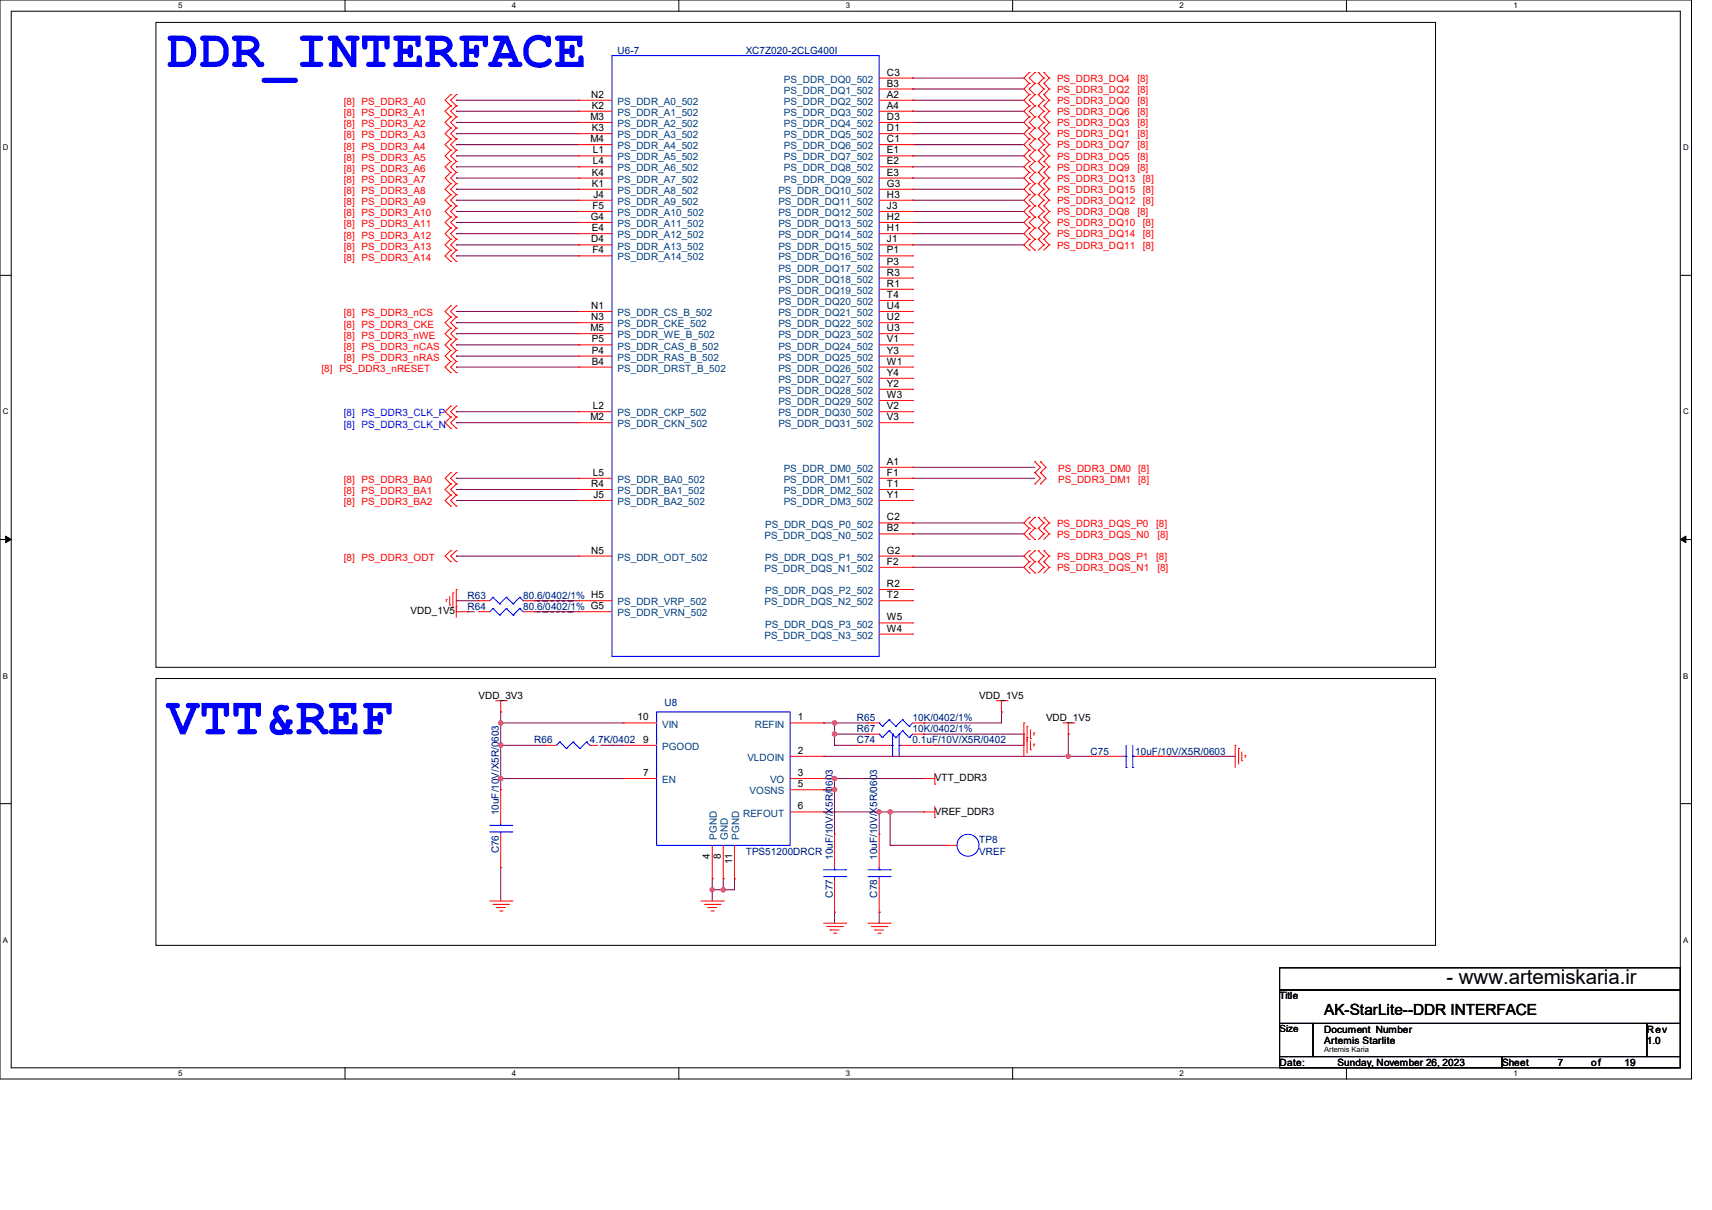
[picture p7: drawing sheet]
<svg xmlns="http://www.w3.org/2000/svg" width="297mm" height="210mm" viewBox="0 0 297 210" stroke-linecap="round" stroke-linejoin="round" font-family="sans-serif">
<path d="M0 0h293.5v187.3h-293.5zM1.9 1.9h289.6v183.4h-289.6z" fill="none" stroke="#000" stroke-width=".17"/>
<g fill="#fff">
<path d="M30.9 .2h.8v1.5h-.8z"/>
<path d="M30.9 185.5h.8v1.6h-.8z"/>
</g>
<path d="M59.9 0v1.9M59.9 185.3v2" fill="none" stroke="#000" stroke-width=".17"/>
<g fill="#fff">
<path d="M88.8 .2h.8v1.5h-.8z"/>
<path d="M88.8 185.5h.8v1.6h-.8z"/>
</g>
<path d="M117.8 0v1.9M117.8 185.3v2" fill="none" stroke="#000" stroke-width=".17"/>
<g fill="#fff">
<path d="M146.7 .2h.8v1.5h-.8z"/>
<path d="M146.7 185.5h.8v1.6h-.8z"/>
</g>
<path d="M175.7 0v1.9M175.7 185.3v2" fill="none" stroke="#000" stroke-width=".17"/>
<g fill="#fff">
<path d="M204.6 .2h.8v1.5h-.8z"/>
<path d="M204.6 185.5h.8v1.6h-.8z"/>
</g>
<path d="M233.6 0v1.9M233.6 185.3v2" fill="none" stroke="#000" stroke-width=".17"/>
<g fill="#fff">
<path d="M262.6 .2h.7v1.5h-.7z"/>
<path d="M262.6 185.5h.7v1.6h-.7z"/>
<path d="M.5 24.8h1v1.6h-1z"/>
<path d="M292 24.8h1v1.6h-1z"/>
<path d="M.5 70.7h1v1.5h-1z"/>
<path d="M292 70.7h1v1.5h-1z"/>
</g>
<path d="M0 47.8h1.9M291.5 47.8h2" fill="none" stroke="#000" stroke-width=".17"/>
<g fill="#fff">
<path d="M.5 116.5h.9v1.6h-.9z"/>
<path d="M292 116.5h.9v1.6h-.9z"/>
</g>
<path d="M0 93.6h1.9M291.5 93.6h2" fill="none" stroke="#000" stroke-width=".17"/>
<path d="M1 93l.9 .6-.9 .6zM291.5 93.6l1-.6v1.2z" fill="#000" stroke="#000" stroke-width=".17"/>
<g fill="#fff">
<path d="M.5 162.4h.9v1.5h-.9z"/>
<path d="M292 162.4h.9v1.5h-.9z"/>
</g>
<path d="M27.1 3.9h221.9v111.9h-221.9zM27.1 117.8h221.9v46.3h-221.9zM0 139.5h1.9M291.5 139.5h2M222 168h69.5v3.8h-69.5zM222 171.8h69.5v5.8h-69.5zM222 177.6h5.8v5.8h-5.8zM227.8 177.6h57.9v5.8h-57.9zM285.7 177.6h5.8v5.8h-5.8zM222 183.4h38.6v1.9h-38.6zM260.6 183.4h30.9v1.9h-30.9z" fill="none" stroke="#000" stroke-width=".17"/>
<g fill="none" stroke="#800040" stroke-width=".17">
<path d="M79.2 17.4h.1M79.2 19.3h.1M79.2 19.3h21.2M79.2 17.4h21.2M158.3 19.3h.1M158.3 17.4h.1M158.3 15.5h.1M158.3 13.5h.1M158.3 19.3h19.3M158.3 17.4h19.3M158.3 15.5h19.3M158.3 13.5h19.3"/>
<path d="M79.2 27.1h.1M79.2 36.7h.1M79.2 29h.1M79.2 34.8h.1M79.2 38.6h.1M79.2 30.9h.1M79.2 21.3h.1M79.2 23.2h.1M79.2 32.9h.1M79.2 25.1h.1M79.2 27.1h21.2M79.2 25.1h21.2"/>
<path d="M79.2 23.2h21.2M79.2 21.3h21.2M79.2 32.9h21.2M79.2 30.9h21.2M79.2 29h21.2M79.2 38.6h21.2M79.2 36.7h21.2M79.2 34.8h21.2M158.3 27.1h.1M158.3 25.1h.1M158.3 23.2h.1M158.3 21.3h.1"/>
<path d="M158.3 32.9h.1M158.3 30.9h.1M158.3 29h.1M158.3 38.6h.1M158.3 36.7h.1M158.3 34.8h.1M158.3 27.1h19.3M158.3 25.1h19.3M158.3 23.2h19.3M158.3 21.3h19.3M158.3 32.9h19.3M158.3 30.9h19.3"/>
<path d="M158.3 29h19.3M158.3 38.6h19.3M158.3 36.7h19.3M158.3 34.8h19.3M79.2 56h.1M79.2 42.5h.1M79.2 44.4h.1M79.2 40.6h.1M79.2 57.9h.1M79.2 59.9h.1M79.2 54.1h.1M79.2 56h21.2"/>
<path d="M79.2 42.5h21.2M79.2 40.6h21.2M79.2 44.4h21.2M79.2 57.9h21.2M79.2 59.9h21.2M79.2 54.1h21.2M158.3 42.5h.1M158.3 40.6h.1M158.3 42.5h19.3M158.3 40.6h19.3M79.2 71.5h.1M79.2 73.4h.1"/>
<path d="M79.2 63.7h.1M79.2 61.8h.1M79.2 71.5h21.2M79.2 73.4h21.2M79.2 63.7h21.2M79.2 61.8h21.2M79.2 83h.1M79.2 86.9h.1M79.2 85h.1M79.2 96.5h.1M79.2 83h21.2M79.2 86.9h21.2"/>
<path d="M79.2 85h21.2M79.2 96.5h21.2M158.3 81.1h.1M158.3 83h.1M158.3 92.7h.1M158.3 90.8h.1M158.3 96.5h.1M158.3 98.5h.1M158.3 83h21.2M158.3 96.5h19.3M158.3 81.1h21.2M158.3 92.7h19.3"/>
<path d="M158.3 90.8h19.3M158.3 98.5h19.3M79.2 104.3h.1M79.2 104.3h3.8M81.1 106.2h.1M81.1 106.2h1.3M92.7 104.3h.1M92.7 106.2h.1M92.7 104.3h7.7M92.7 106.2h7.7M86.9 123.6h.1M86.9 125.5h.1"/>
<path d="M86.9 129.4h.1M86.9 135.1h.1M86.9 123.6v13.5M86.9 125.5h21.2M86.9 135.1h21.2M86.9 129.4h7.7M104.3 129.4h.1M104.3 129.4h3.8M142.9 137.1h.1M142.9 135.1h.1M142.9 131.3h.1M142.9 125.5h.1"/>
<path d="M142.9 125.5h7.7M142.9 131.3h46.3M142.9 137.1h1.9M142.9 135.1h17.3M144.8 135.1h.1M144.8 125.5h.1M144.8 127.4h.1M144.8 129.4h.1M144.8 137.1h.1M144.8 125.5v3.9M144.8 135.1v9.7M144.8 129.4h3.9"/>
<path d="M144.8 127.4h5.8M160.2 125.5h.1M160.2 127.4h.1M160.2 127.4h17.4M162.2 129.4h.1M162.2 129.4h15.4M173.7 123.6h.1M173.7 123.6v1.9h-13.5M185.3 127.4h.1M185.3 131.3h.1M185.3 127.4v3.9M202.7 131.3h.1"/>
<path d="M202.7 131.3h11.6M86.9 150.6h.1M86.9 150.6v5.8M123.6 152.5h.1M123.6 154.4h.1M123.6 152.5v3.9M125.5 152.5h.1M125.5 154.4h.1M125.5 152.5v1.9M127.4 152.5h.1M127.4 152.5v1.9h-3.8M142.9 140.9h.1"/>
<path d="M142.9 140.9h17.3M144.8 158.3h.1M144.8 158.3v1.9M152.5 158.3h.1M152.5 140.9h.1M152.5 140.9v3.9M152.5 158.3v1.9M154.4 140.9h.1M154.4 146.7h.1M154.4 140.9v5.8M154.4 146.7h9.7"/>
</g>
<g fill="#f0f" stroke="#f0f" stroke-width=".17">
<circle cx="152.5" cy="140.9" r=".36"/>
<circle cx="144.8" cy="135.1" r=".38"/>
<circle cx="125.5" cy="154.4" r=".38"/>
<circle cx="123.5" cy="154.4" r=".36"/>
<circle cx="86.9" cy="129.3" r=".38"/>
<circle cx="86.9" cy="125.5" r=".38"/>
<circle cx="185.3" cy="131.3" r=".36"/>
<circle cx="154.4" cy="140.9" r=".38"/>
<circle cx="86.9" cy="135.1" r=".38"/>
<circle cx="144.8" cy="127.4" r=".38"/>
<circle cx="144.8" cy="125.5" r=".38"/>
<circle cx="144.8" cy="137.1" r=".38"/>
</g>
<g fill="none" stroke="#f00" stroke-width=".17">
<path d="M78.2 16.4h.1M78.2 18.4h.1M78.2 16.4l-1 1 1 1M78.2 18.4l-1 .9 1 1M79.2 16.4h.1M79.2 18.4h.1M79.2 16.4l-1 1 1 1M79.2 18.4l-1 .9 1 1M100.4 19.3h.1M100.4 17.4h.1M100.4 17.4h5.8M100.4 19.3h5.8"/>
<path d="M152.5 13.5h5.8M152.5 15.5h5.8M152.5 17.4h5.8M152.5 19.3h5.8M158.3 13.5h.1M158.3 15.5h.1M158.3 17.4h.1M158.3 19.3h.1M178.6 16.4h.1M178.6 18.4h.1M178.6 14.5h.1M178.6 12.6h.1"/>
<path d="M178.6 16.4l-1 1 1 1M178.6 14.5l-1 1 1 .9M178.6 12.6l-1 .9 1 1M178.6 18.4l-1 .9 1 1M179.5 18.4h.1M179.5 16.4h.1M179.5 14.5h.1M179.5 12.6h.1M179.5 16.4l-.9 1 .9 1M179.5 14.5l-.9 1 .9 .9M179.5 12.6l-.9 .9 .9 1M179.5 18.4l-.9 .9 .9 1"/>
<path d="M180.1 16.4h.1M180.1 14.5h.1M180.1 12.6h.1M180.1 18.4h.1M180.1 16.4l1 1M180.1 14.5l1 1M180.1 12.6l1 .9M180.1 18.4l1 .9M181.1 17.4h.1M181.1 16.4h.1M181.1 15.5h.1M181.1 14.5h.1"/>
<path d="M181.1 13.5h.1M181.1 12.6h.1M181.1 19.3h.1M181.1 18.4h.1M181.1 17.4l-1 1M181.1 16.4l.9 1M181.1 15.5l-1 .9M181.1 14.5l.9 1M181.1 13.5l-1 1M181.1 12.6l.9 .9M181.1 19.3l-1 1M181.1 18.4l.9 .9"/>
<path d="M182 17.4h.1M182 15.5h.1M182 13.5h.1M182 19.3h.1M182 17.4l-.9 1M182 15.5l-.9 .9M182 13.5l-.9 1M182 19.3l-.9 1M78.2 20.3h.1M78.2 22.2h.1M78.2 24.1h.1M78.2 26.1h.1"/>
<path d="M78.2 28h.1M78.2 29.9h.1M78.2 31.9h.1M78.2 33.8h.1M78.2 35.7h.1M78.2 37.7h.1M78.2 39.6h.1M78.2 20.3l-1 1 1 .9M78.2 22.2l-1 1 1 .9M78.2 24.1l-1 1 1 1M78.2 26.1l-1 1 1 .9M78.2 28l-1 1 1 .9"/>
<path d="M78.2 29.9l-1 1 1 1M78.2 31.9l-1 1 1 .9M78.2 33.8l-1 1 1 .9M78.2 35.7l-1 1 1 1M78.2 37.7l-1 .9 1 1M78.2 39.6l-1 1 1 .9M79.2 20.3h.1M79.2 22.2h.1M79.2 24.1h.1M79.2 26.1h.1M79.2 28h.1M79.2 29.9h.1"/>
<path d="M79.2 31.9h.1M79.2 33.8h.1M79.2 35.7h.1M79.2 37.7h.1M79.2 39.6h.1M79.2 20.3l-1 1 1 .9M79.2 22.2l-1 1 1 .9M79.2 24.1l-1 1 1 1M79.2 26.1l-1 1 1 .9M79.2 28l-1 1 1 .9M79.2 29.9l-1 1 1 1M79.2 31.9l-1 1 1 .9"/>
<path d="M79.2 33.8l-1 1 1 .9M79.2 35.7l-1 1 1 1M79.2 37.7l-1 .9 1 1M79.2 39.6l-1 1 1 .9M100.4 38.6h.1M100.4 36.7h.1M100.4 34.8h.1M100.4 32.9h.1M100.4 30.9h.1M100.4 29h.1M100.4 27.1h.1M100.4 25.1h.1"/>
<path d="M100.4 23.2h.1M100.4 21.3h.1M100.4 21.3h5.8M100.4 23.2h5.8M100.4 25.1h5.8M100.4 27.1h5.8M100.4 29h5.8M100.4 30.9h5.8M100.4 32.9h5.8M100.4 34.8h5.8M100.4 36.7h5.8M100.4 38.6h5.8"/>
<path d="M152.5 21.3h5.8M152.5 23.2h5.8M152.5 25.1h5.8M152.5 27.1h5.8M152.5 29h5.8M152.5 30.9h5.8M152.5 32.9h5.8M152.5 34.8h5.8M152.5 36.7h5.8M152.5 38.6h5.8M158.3 21.3h.1M158.3 23.2h.1"/>
<path d="M158.3 25.1h.1M158.3 27.1h.1M158.3 29h.1M158.3 30.9h.1M158.3 32.9h.1M158.3 34.8h.1M158.3 36.7h.1M158.3 38.6h.1M178.6 22.2h.1M178.6 24.1h.1M178.6 20.3h.1M178.6 26.1h.1"/>
<path d="M178.6 28h.1M178.6 29.9h.1M178.6 35.7h.1M178.6 37.7h.1M178.6 39.6h.1M178.6 31.9h.1M178.6 33.8h.1M178.6 22.2l-1 1 1 .9M178.6 20.3l-1 1 1 .9M178.6 26.1l-1 1 1 .9M178.6 24.1l-1 1 1 1M178.6 28l-1 1 1 .9"/>
<path d="M178.6 35.7l-1 1 1 1M178.6 37.7l-1 .9 1 1M178.6 29.9l-1 1 1 1M178.6 33.8l-1 1 1 .9M178.6 31.9l-1 1 1 .9M178.6 39.6l-1 1 1 .9M179.5 24.1h.1M179.5 22.2h.1M179.5 20.3h.1M179.5 28h.1M179.5 26.1h.1M179.5 29.9h.1"/>
<path d="M179.5 37.7h.1M179.5 35.7h.1M179.5 39.6h.1M179.5 31.9h.1M179.5 33.8h.1M179.5 22.2l-.9 1 .9 .9M179.5 20.3l-.9 1 .9 .9M179.5 26.1l-.9 1 .9 .9M179.5 24.1l-.9 1 .9 1M179.5 28l-.9 1 .9 .9M179.5 35.7l-.9 1 .9 1M179.5 37.7l-.9 .9 .9 1"/>
<path d="M179.5 29.9l-.9 1 .9 1M179.5 33.8l-.9 1 .9 .9M179.5 31.9l-.9 1 .9 .9M179.5 39.6l-.9 1 .9 .9M180.1 22.2h.1M180.1 20.3h.1M180.1 26.1h.1M180.1 24.1h.1M180.1 28h.1M180.1 35.7h.1M180.1 37.7h.1M180.1 29.9h.1"/>
<path d="M180.1 33.8h.1M180.1 31.9h.1M180.1 39.6h.1M180.1 22.2l1 1M180.1 20.3l1 1M180.1 26.1l1 1M180.1 24.1l1 1M180.1 28l1 1M180.1 35.7l1 1M180.1 37.7l1 .9M180.1 29.9l1 1M180.1 33.8l1 1"/>
<path d="M180.1 31.9l1 1M180.1 39.6l1 1M181.1 23.2h.1M181.1 22.2h.1M181.1 21.3h.1M181.1 20.3h.1M181.1 27.1h.1M181.1 26.1h.1M181.1 25.1h.1M181.1 24.1h.1M181.1 29h.1M181.1 28h.1"/>
<path d="M181.1 36.7h.1M181.1 35.7h.1M181.1 38.6h.1M181.1 37.7h.1M181.1 30.9h.1M181.1 29.9h.1M181.1 34.8h.1M181.1 33.8h.1M181.1 32.9h.1M181.1 31.9h.1M181.1 39.6h.1M181.1 23.2l-1 .9"/>
<path d="M181.1 22.2l.9 1M181.1 21.3l-1 .9M181.1 20.3l.9 1M181.1 27.1l-1 .9M181.1 26.1l.9 1M181.1 25.1l-1 1M181.1 24.1l.9 1M181.1 29l-1 .9M181.1 28l.9 1M181.1 36.7l-1 1M181.1 35.7l.9 1M181.1 38.6l-1 1"/>
<path d="M181.1 37.7l.9 .9M181.1 30.9l-1 1M181.1 29.9l.9 1M181.1 34.8l-1 .9M181.1 33.8l.9 1M181.1 32.9l-1 .9M181.1 31.9l.9 1M181.1 39.6l.9 1M182 23.2h.1M182 21.3h.1M182 27.1h.1M182 25.1h.1"/>
<path d="M182 29h.1M182 36.7h.1M182 38.6h.1M182 30.9h.1M182 34.8h.1M182 32.9h.1M182 23.2l-.9 .9M182 21.3l-.9 .9M182 27.1l-.9 .9M182 25.1l-.9 1M182 29l-.9 .9M182 36.7l-.9 1"/>
<path d="M182 38.6l-.9 1M182 30.9l-.9 1M182 34.8l-.9 .9M182 32.9l-.9 .9M78.2 41.5h.1M78.2 43.4h.1M78.2 45.4h.1M78.2 55h.1M78.2 57h.1M78.2 58.9h.1M78.2 53.1h.1M78.2 41.5l-1 1 1 .9"/>
<path d="M78.2 43.4l-1 1 1 1M78.2 55l-1 1 1 1M78.2 58.9l-1 1 1 .9M78.2 57l-1 .9 1 1M78.2 53.1l-1 1 1 .9M79.2 41.5h.1M79.2 43.4h.1M79.2 45.4h.1M79.2 55h.1M79.2 57h.1M79.2 58.9h.1M79.2 53.1h.1"/>
<path d="M79.2 41.5l-1 1 1 .9M79.2 43.4l-1 1 1 1M79.2 55l-1 1 1 1M79.2 58.9l-1 1 1 .9M79.2 57l-1 .9 1 1M79.2 53.1l-1 1 1 .9M100.4 44.4h.1M100.4 42.5h.1M100.4 40.6h.1M100.4 54.1h.1M100.4 56h.1M100.4 57.9h.1"/>
<path d="M100.4 59.9h.1M100.4 40.6h5.8M100.4 42.5h5.8M100.4 44.4h5.8M100.4 54.1h5.8M100.4 56h5.8M100.4 57.9h5.8M100.4 59.9h5.8M152.5 40.6h5.8M152.5 42.5h5.8M152.5 44.4h5.8M152.5 54.1h5.8"/>
<path d="M152.5 56h5.8M152.5 57.9h5.8M152.5 59.9h5.8M152.5 46.4h5.8M152.5 48.3h5.8M152.5 50.2h5.8M152.5 52.2h5.8M158.3 40.6h.1M158.3 42.5h.1M158.3 44.4h.1M158.3 46.4h.1M158.3 48.3h.1"/>
<path d="M158.3 50.2h.1M158.3 52.2h.1M158.3 54.1h.1M158.3 56h.1M158.3 57.9h.1M158.3 59.9h.1M178.6 41.5h.1M178.6 43.4h.1M178.6 41.5l-1 1 1 .9M179.5 43.4h.1M179.5 41.5h.1M179.5 41.5l-.9 1 .9 .9"/>
<path d="M180.1 41.5h.1M180.1 41.5l1 1M181.1 42.5h.1M181.1 41.5h.1M181.1 40.6h.1M181.1 42.5l-1 .9M181.1 41.5l.9 1M181.1 40.6l-1 .9M182 42.5h.1M182 40.6h.1M182 42.5l-.9 .9M182 40.6l-.9 .9"/>
<path d="M78.2 70.5h.1M78.2 72.4h.1M78.2 74.3h.1M78.2 62.7h.1M78.2 64.7h.1M78.2 60.8h.1M78.2 70.5l-1 1 1 .9M78.2 72.4l-1 1 1 .9M78.2 62.7l-1 1 1 1M78.2 60.8l-1 1 1 .9M79.2 70.5h.1M79.2 72.4h.1"/>
<path d="M79.2 74.3h.1M79.2 62.7h.1M79.2 64.7h.1M79.2 60.8h.1M79.2 70.5l-1 1 1 .9M79.2 72.4l-1 1 1 .9M79.2 62.7l-1 1 1 1M79.2 60.8l-1 1 1 .9M100.4 63.7h.1M100.4 71.5h.1M100.4 73.4h.1M100.4 61.8h.1"/>
<path d="M100.4 63.7h5.8M100.4 71.5h5.8M100.4 73.4h5.8M100.4 61.8h5.8M152.5 63.7h5.8M152.5 71.5h5.8M152.5 73.4h5.8M152.5 61.8h5.8M152.5 65.7h5.8M152.5 67.6h5.8M152.5 69.5h5.8M158.3 61.8h.1"/>
<path d="M158.3 63.7h.1M158.3 65.7h.1M158.3 71.5h.1M158.3 67.6h.1M158.3 73.4h.1M158.3 69.5h.1M78.2 82h.1M78.2 84h.1M78.2 85.9h.1M78.2 87.8h.1M78.2 95.6h.1M78.2 97.5h.1"/>
<path d="M78.2 82l-1 1 1 1M78.2 84l-1 1 1 .9M78.2 85.9l-1 1 1 .9M78.2 95.6l-1 .9 1 1M79.2 82h.1M79.2 84h.1M79.2 85.9h.1M79.2 87.8h.1M79.2 95.6h.1M79.2 97.5h.1M79.2 82l-1 1 1 1M79.2 84l-1 1 1 .9"/>
<path d="M79.2 85.9l-1 1 1 .9M79.2 95.6l-1 .9 1 1M100.4 86.9h.1M100.4 85h.1M100.4 83h.1M100.4 96.5h.1M100.4 83h5.8M100.4 96.5h5.8M100.4 86.9h5.8M100.4 85h5.8M152.5 81.1h5.8M152.5 90.8h5.8"/>
<path d="M152.5 92.7h5.8M152.5 83h5.8M152.5 96.5h5.8M152.5 98.5h5.8M152.5 86.9h5.8M152.5 85h5.8M158.3 81.1h.1M158.3 90.8h.1M158.3 92.7h.1M158.3 83h.1M158.3 96.5h.1M158.3 98.5h.1"/>
<path d="M158.3 85h.1M158.3 86.9h.1M178.6 91.7h.1M178.6 93.6h.1M178.6 89.8h.1M178.6 95.6h.1M178.6 97.5h.1M178.6 99.4h.1M178.6 91.7l-1 1 1 .9M178.6 89.8l-1 1 1 .9M178.6 95.6l-1 .9 1 1M178.6 97.5l-1 1 1 .9"/>
<path d="M179.5 93.6h.1M179.5 91.7h.1M179.5 89.8h.1M179.5 97.5h.1M179.5 95.6h.1M179.5 99.4h.1M179.5 80.1h.1M179.5 82h.1M179.5 84h.1M179.5 91.7l-.9 1 .9 .9M179.5 89.8l-.9 1 .9 .9M179.5 95.6l-.9 .9 .9 1"/>
<path d="M179.5 97.5l-.9 1 .9 .9M179.5 80.1l1 1-1 .9M179.5 82l1 1-1 1M180.1 91.7h.1M180.1 89.8h.1M180.1 95.6h.1M180.1 97.5h.1M180.1 91.7l1 1M180.1 89.8l1 1M180.1 95.6l1 .9M180.1 97.5l1 1M180.5 80.1h.1"/>
<path d="M180.5 82h.1M180.5 84h.1M180.5 80.1l1 1-1 .9M180.5 82l1 1-1 1M181.1 92.7h.1M181.1 91.7h.1M181.1 90.8h.1M181.1 89.8h.1M181.1 96.5h.1M181.1 95.6h.1M181.1 98.5h.1M181.1 97.5h.1"/>
<path d="M181.1 92.7l-1 .9M181.1 91.7l.9 1M181.1 90.8l-1 .9M181.1 89.8l.9 1M181.1 96.5l-1 1M181.1 95.6l.9 .9M181.1 98.5l-1 .9M181.1 97.5l.9 1M182 92.7h.1M182 90.8h.1M182 96.5h.1M182 98.5h.1"/>
<path d="M182 92.7l-.9 .9M182 90.8l-.9 .9M182 96.5l-.9 1M182 98.5l-.9 .9M77.4 104.1h.1M77.4 104.1v.3M78 105h.1M78 103.5v1.5M78.6 102.9h.1M78.6 102.9v2.7M79.2 102.3h.1M79.2 105.2h.1"/>
<path d="M79.2 102.3v4.8M79.2 106.2h1.9M81.1 106.2h.1M83 104.3h2M83 104.3h.1M83 106.2h2M83 106.2h.1M90.8 104.3h1.9M90.8 106.2h1.9M92.7 104.3h.1M92.7 106.2h.1M100.4 106.2h.1"/>
<path d="M100.4 104.3h.1M100.4 106.2h5.8M100.4 104.3h5.8M152.5 104.3h5.8M152.5 102.3h5.8M152.5 110.1h5.8M152.5 108.1h5.8M158.3 102.3h.1M158.3 104.3h.1M158.3 110.1h.1M158.3 108.1h.1M85.9 121.6h1.9"/>
<path d="M86.9 123.6h.1M86.9 137.1h.1M86.9 121.6v2M86.9 137.1v5.8M87.8 121.6h.1M94.6 129.4h1.9M94.6 129.4h.1M102.3 129.4h1.5M104.3 129.4h.1M108.1 135.1h.1M108.1 129.4h.1M108.1 125.5h.1"/>
<path d="M108.1 135.1h5.8M108.1 129.4h5.8M108.1 125.5h5.8M137.1 135.1h5.8M137.1 125.5h5.8M137.1 131.3h5.8M137.1 137.1h5.8M142.9 125.5h.1M142.9 131.3h.1M142.9 135.1h.1M142.9 137.1h.1M148.7 129.4h.1"/>
<path d="M148.7 129.4h5.7M150.6 127.4h1.9M150.6 127.4h.1M150.6 125.5h1.9M150.6 125.5h.1M156.4 129.4h5.8M158.3 127.4h1.9M158.3 125.5h1.9M160.2 135.1h.1M160.2 127.4h.1M160.2 125.5h.1M160.2 135.1h2"/>
<path d="M162.2 136.1h.1M162.2 129.4h.1M162.2 134.2v1.9M162.2 140v1.9M172.8 121.6h1.9M173.7 123.6h.1M173.7 121.6v2M174.7 121.6h.1M177.6 125.5h.1M177.6 127.4h.1M177.6 125.5v5.8M178.2 126.1h.1"/>
<path d="M178.2 128h.1M178.2 126.1v4.6M178.8 128.2h.1M178.8 130.1h.1M178.8 126.7v1.5M178.8 128.6v1.5M179.4 127.2h.1M179.4 129.2h.1M179.4 127.2v.4M179.4 129.2v.3M184.4 125.5h1.9M185.3 127.4h.1"/>
<path d="M185.3 125.5v1.9M186.3 125.5h.1M189.2 131.3h.1M189.2 131.3h5.8M196.9 131.3h5.8M202.7 131.3h.1M214.3 129.4h.1M214.3 129.4v3.8M214.9 129.9h.1M214.9 129.9v2.7M215.4 132h.1M215.4 130.5v1.5"/>
<path d="M216 131.1h.1M216 131.1v.4M85 156.4h3.8M85.5 157h2.7M86.1 157.5h.1M86.1 157.5h1.6M86.7 158.1h.4M86.9 150.6h.1M86.9 144.8v5.8M87.1 158.1h.1M88.2 157h.1M88.8 156.4h.1"/>
<path d="M121.6 156.4h3.9M122.2 157h2.7M122.8 157.5h.1M122.8 157.5h1.5M123.4 158.1h.3M123.6 152.5h.1M123.6 146.7v5.8M123.7 158.1h.1M124.9 157h.1M125.5 156.4h.1M125.5 152.5h.1M125.5 146.7v5.8"/>
<path d="M127.4 152.5h.1M127.4 146.7v5.8M137.1 140.9h5.8M142.9 140.9h.1M144.8 158.3h.1M144.8 144.8h.1M144.8 144.8v5.8M144.8 152.5v5.8M152.5 158.3h.1M152.5 144.8h.1M152.5 144.8v5.8M152.5 152.5v5.8"/>
<path d="M160.2 140.9h.1M160.2 140.9h2M162.2 141.9h.1M164.1 146.7h.1M164.1 146.7h1.9M142.9 160.2h3.8M143.4 160.8h2.7M144 161.4h.1M144 161.4h1.6M144.6 162h.4M145 162h.1M146.1 160.8h.1"/>
<path d="M146.7 160.2h.1M150.6 160.2h3.8M151.2 160.8h2.7M151.8 161.4h.1M151.8 161.4h1.5M152.3 162h.4M152.7 162h.1M153.9 160.8h.1M154.4 160.2h.1"/>
</g>
<g fill="none" stroke="#00f" stroke-width=".17">
<path d="M106.2 9.7h46.3v104.2h-46.3zM85.5 103.7h.1M85.5 105.6h.1M85.5 103.7l-.5 .6M85.5 103.7l1.2 1.1M85.5 105.6l-.5 .6M85.5 105.6l1.2 1.2M86.7 104.8h.1M86.7 106.8h.1M87.8 103.7h.1M87.8 105.6h.1M87.8 103.7l-1.1 1.1"/>
<path d="M87.8 103.7l1.2 1.1M87.8 105.6l-1.1 1.2M87.8 105.6l1.2 1.2M89 104.8h.1M89 106.8h.1M90.2 103.7h.1M90.2 105.6h.1M90.2 103.7l-1.2 1.1M90.2 103.7l.6 .6M90.2 105.6l-1.2 1.2M90.2 105.6l.6 .6M90.8 104.3h.1"/>
<path d="M90.8 106.2h.1M97.1 128.8h.1M97.1 128.8l-.6 .6M97.1 128.8l1.2 1.1M98.3 129.9h.1M99.4 128.8h.1M99.4 128.8l-1.1 1.1M99.4 128.8l1.2 1.1M100.6 129.9h.1M101.8 128.8h.1M101.8 128.8l-1.2 1.1M101.8 128.8l.5 .6"/>
<path d="M102.3 129.4h.1M113.9 123.6h23.2v23.1h-23.2zM152.5 127.4h.1M152.5 125.5h.1M152.5 127.4l.6 .6M152.5 125.5l.6 .6M153.1 128h.1M153.1 126.1h.1M154.3 126.8h.1M154.3 124.9h.1M154.3 126.8l1.1 1.2M154.3 126.8l-1.2 1.2"/>
<path d="M154.3 124.9l1.1 1.2M154.3 124.9l-1.2 1.2M154.4 129.4h.5M154.9 127.4h.1M154.9 129.4h.1M154.9 127.4v3.9M155.4 128h.1M155.4 126.1h.1M156 127.4h.1M156 129.4h.1M156 127.4v3.9M156 129.4h.4"/>
<path d="M156.6 126.8h.1M156.6 124.9h.1M156.6 126.8l1.1 1.2M156.6 126.8l-1.2 1.2M156.6 124.9l1.1 1.2M156.6 124.9l-1.2 1.2M157.7 128h.1M157.7 126.1h.1M158.3 127.4l-.6 .6M158.3 125.5l-.6 .6M195 131.3h.4M195.4 133.2h.1"/>
<path d="M195.4 131.3h.1M195.4 129.4v3.8M196.5 133.2h.1M196.5 131.3h.1M196.5 129.4v3.8M196.5 131.3h.4M85 144.4h3.8M85 143.3h3.8M86.9 144.4h.1M86.9 143.3h.1M86.9 142.9v.4M86.9 144.4v.4"/>
<path d="M88.8 144.4h.1M88.8 143.3h.1M142.9 152.1h3.8M142.9 151h3.8M144.8 152.1h.1M144.8 151h.1M144.8 150.6v.4M144.8 152.1v.4M146.7 152.1h.1M146.7 151h.1M150.6 152.1h3.8M150.6 151h3.8"/>
<path d="M152.5 152.1h.1M152.5 151h.1M152.5 150.6v.4M152.5 152.1v.4M154.4 152.1h.1M154.4 151h.1"/>
<circle cx="167.9" cy="146.7" r="1.91"/>
</g>
<g font-size="9.2" fill="#00f">
<text x="29" y="11.6">DDR_INTERFACE</text>
<text x="29" y="127.5">VTT&amp;REF</text>
</g>
<text font-size="3.6" x="251" y="170.8">- www.artemiskaria.ir</text>
<text font-size="2.7" x="229.7" y="176.1">AK-StarLite--DDR INTERFACE</text>
<g font-size="1.7" fill="#000080">
<text x="107.1" y="9.4">U6-7</text>
<text x="129.4" y="9.4">XC7Z020-2CLG400I</text>
<text x="81.1" y="103.9">R63</text>
<text x="81.1" y="105.9">R64</text>
<text x="90.8" y="103.9">80.6/0402/1% H5</text>
<text x="90.8" y="105.9">80.6/0402/1% G5</text>
<text x="115.3" y="122.5">U8</text>
<text x="148.7" y="125.2">R65</text>
<text x="158.3" y="125.2">10K/0402/1%</text>
<text x="92.7" y="129">R66</text>
<text x="102.3" y="129">4.7K/0402</text>
<text x="148.7" y="129">C74</text>
<text x="148.7" y="127.1">R67</text>
<text x="158.3" y="129">0.1uF/10V/X5R/0402</text>
<text x="158.3" y="127.1">10K/0402/1%</text>
<text x="189.2" y="131">C75</text>
<text x="196.9" y="131">10uF/10V/X5R/0603</text>
<text x="86.6" y="141.5" transform="rotate(-90 86.6 141.5)">10uF/10V/X5R/0603</text>
<text x="86.6" y="148.1" transform="rotate(-90 86.6 148.1)">C76</text>
<text x="129.4" y="148.3">TPS51200DRCR</text>
<text x="144.5" y="149.2" transform="rotate(-90 144.5 149.2)">10uF/10V/X5R/0603</text>
<text x="152.2" y="149.2" transform="rotate(-90 152.2 149.2)">10uF/10V/X5R/0603</text>
<text x="169.9" y="146.4">TP8</text>
<text x="169.9" y="148.3">VREF</text>
<text x="144.5" y="155.8" transform="rotate(-90 144.5 155.8)">C77</text>
<text x="152.2" y="155.8" transform="rotate(-90 152.2 155.8)">C78</text>
</g>
<g font-size="1.7">
<text x="102.6" y="17">N2</text>
<text x="153.9" y="13.1">C3</text>
<text x="153.9" y="15">B3</text>
<text x="153.9" y="17">A2</text>
<text x="102.4" y="20.8">M3</text>
<text x="102.7" y="22.8">K3</text>
<text x="102.7" y="18.9">K2</text>
<text x="153.9" y="18.9">A4</text>
<text x="153.9" y="20.8">D3</text>
<text x="153.9" y="22.8">D1</text>
<text x="102.4" y="24.7">M4</text>
<text x="102.9" y="28.5">L4</text>
<text x="102.9" y="26.6">L1</text>
<text x="153.9" y="24.7">C1</text>
<text x="153.9" y="26.6">E1</text>
<text x="153.9" y="28.5">E2</text>
<text x="102.7" y="32.4">K1</text>
<text x="102.7" y="30.5">K4</text>
<text x="103" y="34.3">J4</text>
<text x="153.9" y="30.5">E3</text>
<text x="153.9" y="32.4">G3</text>
<text x="153.9" y="34.3">H3</text>
<text x="102.5" y="38.2">G4</text>
<text x="102.7" y="40.1">E4</text>
<text x="102.8" y="36.3">F5</text>
<text x="153.9" y="36.3">J3</text>
<text x="153.9" y="38.2">H2</text>
<text x="153.9" y="40.1">H1</text>
<text x="102.6" y="42.1">D4</text>
<text x="102.8" y="44">F4</text>
<text x="153.9" y="42.1">J1</text>
<text x="153.9" y="44">P1</text>
<text x="153.9" y="45.9">P3</text>
<text x="153.9" y="47.8">R3</text>
<text x="102.6" y="53.6">N1</text>
<text x="153.9" y="49.8">R1</text>
<text x="153.9" y="51.7">T4</text>
<text x="153.9" y="53.6">U4</text>
<text x="102.4" y="57.5">M5</text>
<text x="102.6" y="55.6">N3</text>
<text x="102.7" y="59.4">P5</text>
<text x="153.9" y="55.6">U2</text>
<text x="153.9" y="57.5">U3</text>
<text x="153.9" y="59.4">V1</text>
<text x="102.7" y="63.3">B4</text>
<text x="102.7" y="61.4">P4</text>
<text x="153.9" y="61.4">Y3</text>
<text x="153.9" y="63.3">W1</text>
<text x="153.9" y="65.2">Y4</text>
<text x="102.9" y="71">L2</text>
<text x="153.9" y="71">V2</text>
<text x="153.9" y="67.1">Y2</text>
<text x="153.9" y="69.1">W3</text>
<text x="102.4" y="72.9">M2</text>
<text x="153.9" y="72.9">V3</text>
<text x="102.9" y="82.6">L5</text>
<text x="153.9" y="80.7">A1</text>
<text x="153.9" y="82.6">F1</text>
<text x="102.6" y="84.5">R4</text>
<text x="103" y="86.4">J5</text>
<text x="153.9" y="84.5">T1</text>
<text x="153.9" y="86.4">Y1</text>
<text x="153.9" y="90.3">C2</text>
<text x="153.9" y="92.2">B2</text>
<text x="102.6" y="96.1">N5</text>
<text x="153.9" y="96.1">G2</text>
<text x="153.9" y="98">F2</text>
<text x="153.9" y="101.9">R2</text>
<text x="71.2" y="106.6">VDD_1V5</text>
<text x="153.9" y="103.8">T2</text>
<text x="153.9" y="107.7">W5</text>
<text x="153.9" y="109.6">W4</text>
<text x="83" y="121.3">VDD_3V3</text>
<text x="110.6" y="125">10</text>
<text x="138.4" y="125">1</text>
<text x="169.9" y="121.3">VDD_1V5</text>
<text x="181.5" y="125.2">VDD_1V5</text>
<text x="111.6" y="128.9">9</text>
<text x="138.4" y="130.8">2</text>
<text x="111.6" y="134.7">7</text>
<text x="138.4" y="134.7">3</text>
<text x="138.4" y="136.6">5</text>
<text x="162.2" y="135.6">VTT_DDR3</text>
<text x="138.4" y="140.5">6</text>
<text x="162.2" y="141.4">VREF_DDR3</text>
<text x="123.1" y="149.1" transform="rotate(-90 123.1 149.1)">4</text>
<text x="125" y="149.1" transform="rotate(-90 125 149.1)">8</text>
<text x="127" y="150" transform="rotate(-90 127 150)">11</text>
<text x="222" y="173.4">Title</text>
<text x="222" y="179.2">Size</text>
<text x="229.7" y="179.2">Document Number</text>
<text x="285.7" y="179.2">Rev</text>
<text x="222" y="185">Date:</text>
<text x="229.7" y="181.1">Artemis Starlite</text>
<text x="232.1" y="185">Sunday, November 26, 2023</text>
<text x="260.6" y="185">Sheet</text>
<text x="270.2" y="185">7</text>
<text x="276.1" y="185">of</text>
<text x="281.8" y="185">19</text>
<text x="285.7" y="181.1">1.0</text>
</g>
<g font-size="1.7" fill="#004080">
<text x="136" y="14.4">PS_DDR_DQ0_502</text>
<text x="136" y="16.3">PS_DDR_DQ1_502</text>
<text x="107.1" y="22.1">PS_DDR_A2_502</text>
<text x="107.1" y="20.1">PS_DDR_A1_502</text>
<text x="107.1" y="18.2">PS_DDR_A0_502</text>
<text x="136" y="18.2">PS_DDR_DQ2_502</text>
<text x="136" y="20.1">PS_DDR_DQ3_502</text>
<text x="136" y="22.1">PS_DDR_DQ4_502</text>
<text x="107.1" y="29.8">PS_DDR_A6_502</text>
<text x="107.1" y="27.9">PS_DDR_A5_502</text>
<text x="107.1" y="25.9">PS_DDR_A4_502</text>
<text x="107.1" y="24">PS_DDR_A3_502</text>
<text x="136" y="24">PS_DDR_DQ5_502</text>
<text x="136" y="25.9">PS_DDR_DQ6_502</text>
<text x="136" y="27.9">PS_DDR_DQ7_502</text>
<text x="136" y="29.8">PS_DDR_DQ8_502</text>
<text x="107.1" y="35.6">PS_DDR_A9_502</text>
<text x="107.1" y="33.7">PS_DDR_A8_502</text>
<text x="107.1" y="31.7">PS_DDR_A7_502</text>
<text x="135" y="33.7">PS_DDR_DQ10_502</text>
<text x="135" y="35.6">PS_DDR_DQ11_502</text>
<text x="136" y="31.7">PS_DDR_DQ9_502</text>
<text x="107.1" y="41.4">PS_DDR_A12_502</text>
<text x="107.1" y="39.4">PS_DDR_A11_502</text>
<text x="107.1" y="37.5">PS_DDR_A10_502</text>
<text x="135" y="37.5">PS_DDR_DQ12_502</text>
<text x="135" y="39.4">PS_DDR_DQ13_502</text>
<text x="135" y="41.4">PS_DDR_DQ14_502</text>
<text x="107.1" y="45.2">PS_DDR_A14_502</text>
<text x="107.1" y="43.3">PS_DDR_A13_502</text>
<text x="135" y="43.3">PS_DDR_DQ15_502</text>
<text x="135" y="45.2">PS_DDR_DQ16_502</text>
<text x="135" y="47.2">PS_DDR_DQ17_502</text>
<text x="135" y="49.1">PS_DDR_DQ18_502</text>
<text x="135" y="51">PS_DDR_DQ19_502</text>
<text x="135" y="53">PS_DDR_DQ20_502</text>
<text x="107.1" y="54.9">PS_DDR_CS_B_502</text>
<text x="107.1" y="56.8">PS_DDR_CKE_502</text>
<text x="107.1" y="58.7">PS_DDR_WE_B_502</text>
<text x="135" y="54.9">PS_DDR_DQ21_502</text>
<text x="135" y="56.8">PS_DDR_DQ22_502</text>
<text x="135" y="58.7">PS_DDR_DQ23_502</text>
<text x="107.1" y="64.5">PS_DDR_DRST_B_502</text>
<text x="107.1" y="60.7">PS_DDR_CAS_B_502</text>
<text x="107.1" y="62.6">PS_DDR_RAS_B_502</text>
<text x="135" y="60.7">PS_DDR_DQ24_502</text>
<text x="135" y="62.6">PS_DDR_DQ25_502</text>
<text x="135" y="64.5">PS_DDR_DQ26_502</text>
<text x="135" y="66.5">PS_DDR_DQ27_502</text>
<text x="135" y="68.4">PS_DDR_DQ28_502</text>
<text x="135" y="70.3">PS_DDR_DQ29_502</text>
<text x="107.1" y="72.3">PS_DDR_CKP_502</text>
<text x="107.1" y="74.2">PS_DDR_CKN_502</text>
<text x="135" y="72.3">PS_DDR_DQ30_502</text>
<text x="135" y="74.2">PS_DDR_DQ31_502</text>
<text x="107.1" y="83.8">PS_DDR_BA0_502</text>
<text x="136" y="81.9">PS_DDR_DM0_502</text>
<text x="136" y="83.8">PS_DDR_DM1_502</text>
<text x="107.1" y="87.7">PS_DDR_BA2_502</text>
<text x="107.1" y="85.8">PS_DDR_BA1_502</text>
<text x="136" y="85.8">PS_DDR_DM2_502</text>
<text x="136" y="87.7">PS_DDR_DM3_502</text>
<text x="132.6" y="93.5">PS_DDR_DQS_N0_502</text>
<text x="132.8" y="91.6">PS_DDR_DQS_P0_502</text>
<text x="107.1" y="97.3">PS_DDR_ODT_502</text>
<text x="132.6" y="99.3">PS_DDR_DQS_N1_502</text>
<text x="132.8" y="97.3">PS_DDR_DQS_P1_502</text>
<text x="107.1" y="107">PS_DDR_VRN_502</text>
<text x="107.1" y="105.1">PS_DDR_VRP_502</text>
<text x="132.6" y="105.1">PS_DDR_DQS_N2_502</text>
<text x="132.8" y="103.1">PS_DDR_DQS_P2_502</text>
<text x="132.6" y="110.9">PS_DDR_DQS_N3_502</text>
<text x="132.8" y="108.9">PS_DDR_DQS_P3_502</text>
<text x="114.9" y="130.2">PGOOD</text>
<text x="114.9" y="126.3">VIN</text>
<text x="130.9" y="126.3">REFIN</text>
<text x="114.9" y="135.9">EN</text>
<text x="129.7" y="132.1">VLDOIN</text>
<text x="130" y="137.9">VOSNS</text>
<text x="133.6" y="135.9">VO</text>
<text x="128.9" y="141.7">REFOUT</text>
<text x="124.4" y="145.7" transform="rotate(-90 124.4 145.7)">PGND</text>
<text x="126.3" y="145.7" transform="rotate(-90 126.3 145.7)">GND</text>
<text x="128.2" y="145.7" transform="rotate(-90 128.2 145.7)">PGND</text>
</g>
<g font-size="1.7" fill="#f00">
<text x="183.4" y="16.1">PS_DDR3_DQ2</text>
<text x="183.4" y="14.2">PS_DDR3_DQ4</text>
<text x="197.3" y="16.1">[8]</text>
<text x="197.3" y="14.2">[8]</text>
<text x="59.6" y="18.2">[8] PS_DDR3_A0</text>
<text x="59.6" y="20.2">[8] PS_DDR3_A1</text>
<text x="59.6" y="22.1">[8] PS_DDR3_A2</text>
<text x="183.4" y="18">PS_DDR3_DQ0</text>
<text x="183.4" y="23.8">PS_DDR3_DQ1</text>
<text x="183.4" y="21.9">PS_DDR3_DQ3</text>
<text x="183.4" y="20">PS_DDR3_DQ6</text>
<text x="197.3" y="18">[8]</text>
<text x="197.3" y="23.8">[8]</text>
<text x="197.3" y="21.9">[8]</text>
<text x="197.3" y="20">[8]</text>
<text x="59.6" y="24">[8] PS_DDR3_A3</text>
<text x="59.6" y="25.9">[8] PS_DDR3_A4</text>
<text x="59.6" y="27.9">[8] PS_DDR3_A5</text>
<text x="59.6" y="29.8">[8] PS_DDR3_A6</text>
<text x="183.4" y="27.7">PS_DDR3_DQ5</text>
<text x="183.4" y="25.7">PS_DDR3_DQ7</text>
<text x="183.4" y="29.6">PS_DDR3_DQ9</text>
<text x="197.3" y="27.7">[8]</text>
<text x="197.3" y="25.7">[8]</text>
<text x="197.3" y="29.6">[8]</text>
<text x="59.6" y="31.7">[8] PS_DDR3_A7</text>
<text x="59.6" y="33.7">[8] PS_DDR3_A8</text>
<text x="59.6" y="35.6">[8] PS_DDR3_A9</text>
<text x="183.4" y="31.5">PS_DDR3_DQ13</text>
<text x="183.4" y="35.4">PS_DDR3_DQ12</text>
<text x="183.4" y="33.5">PS_DDR3_DQ15</text>
<text x="198.3" y="31.5">[8]</text>
<text x="198.3" y="35.4">[8]</text>
<text x="198.3" y="33.5">[8]</text>
<text x="59.6" y="37.5">[8] PS_DDR3_A10</text>
<text x="59.6" y="39.5">[8] PS_DDR3_A11</text>
<text x="59.6" y="41.4">[8] PS_DDR3_A12</text>
<text x="183.4" y="37.3">PS_DDR3_DQ8</text>
<text x="183.4" y="39.3">PS_DDR3_DQ10</text>
<text x="183.4" y="41.2">PS_DDR3_DQ14</text>
<text x="197.3" y="37.3">[8]</text>
<text x="198.3" y="39.3">[8]</text>
<text x="198.3" y="41.2">[8]</text>
<text x="59.6" y="43.3">[8] PS_DDR3_A13</text>
<text x="59.6" y="45.3">[8] PS_DDR3_A14</text>
<text x="183.4" y="43.1">PS_DDR3_DQ11</text>
<text x="198.3" y="43.1">[8]</text>
<text x="59.6" y="56.9">[8] PS_DDR3_CKE</text>
<text x="59.6" y="58.8">[8] PS_DDR3_nWE</text>
<text x="59.6" y="54.9">[8] PS_DDR3_nCS</text>
<text x="55.8" y="64.6">[8] PS_DDR3_nRESET</text>
<text x="59.6" y="62.6">[8] PS_DDR3_nRAS</text>
<text x="59.6" y="60.7">[8] PS_DDR3_nCAS</text>
<text x="59.6" y="83.9">[8] PS_DDR3_BA0</text>
<text x="183.6" y="81.9">PS_DDR3_DM0</text>
<text x="183.6" y="83.9">PS_DDR3_DM1</text>
<text x="197.5" y="81.9">[8]</text>
<text x="197.5" y="83.9">[8]</text>
<text x="59.6" y="85.8">[8] PS_DDR3_BA1</text>
<text x="59.6" y="87.7">[8] PS_DDR3_BA2</text>
<text x="183.4" y="93.3">PS_DDR3_DQS_N0</text>
<text x="183.4" y="91.4">PS_DDR3_DQS_P0</text>
<text x="200.6" y="91.4">[8]</text>
<text x="200.8" y="93.3">[8]</text>
<text x="59.6" y="97.4">[8] PS_DDR3_ODT</text>
<text x="183.4" y="97.2">PS_DDR3_DQS_P1</text>
<text x="183.4" y="99.1">PS_DDR3_DQS_N1</text>
<text x="200.6" y="97.2">[8]</text>
<text x="200.8" y="99.1">[8]</text>
</g>
<g font-size="1.7" fill="#00f">
<text x="59.6" y="72.3">[8] PS_DDR3_CLK_P</text>
<text x="59.6" y="74.2">[8] PS_DDR3_CLK_N</text>
</g>
<g font-size="1.4">
<text x="30.9" y="1.4">5</text>
<text x="88.8" y="1.4">4</text>
<text x="146.7" y="1.4">3</text>
<text x="204.6" y="1.4">2</text>
<text x="262.6" y="1.4">1</text>
<text x=".5" y="26.1">D</text>
<text x="292" y="26.1">D</text>
<text x=".5" y="71.9">C</text>
<text x="292" y="71.9">C</text>
<text x=".5" y="117.8">B</text>
<text x="292" y="117.8">B</text>
<text x=".5" y="163.6">A</text>
<text x="292" y="163.6">A</text>
<text x="30.9" y="186.8">5</text>
<text x="88.8" y="186.8">4</text>
<text x="146.7" y="186.8">3</text>
<text x="204.6" y="186.8">2</text>
<text x="262.6" y="186.8">1</text>
</g>
<text font-size="1.3" x="229.7" y="182.7">Artemis Karia</text>
</svg>
